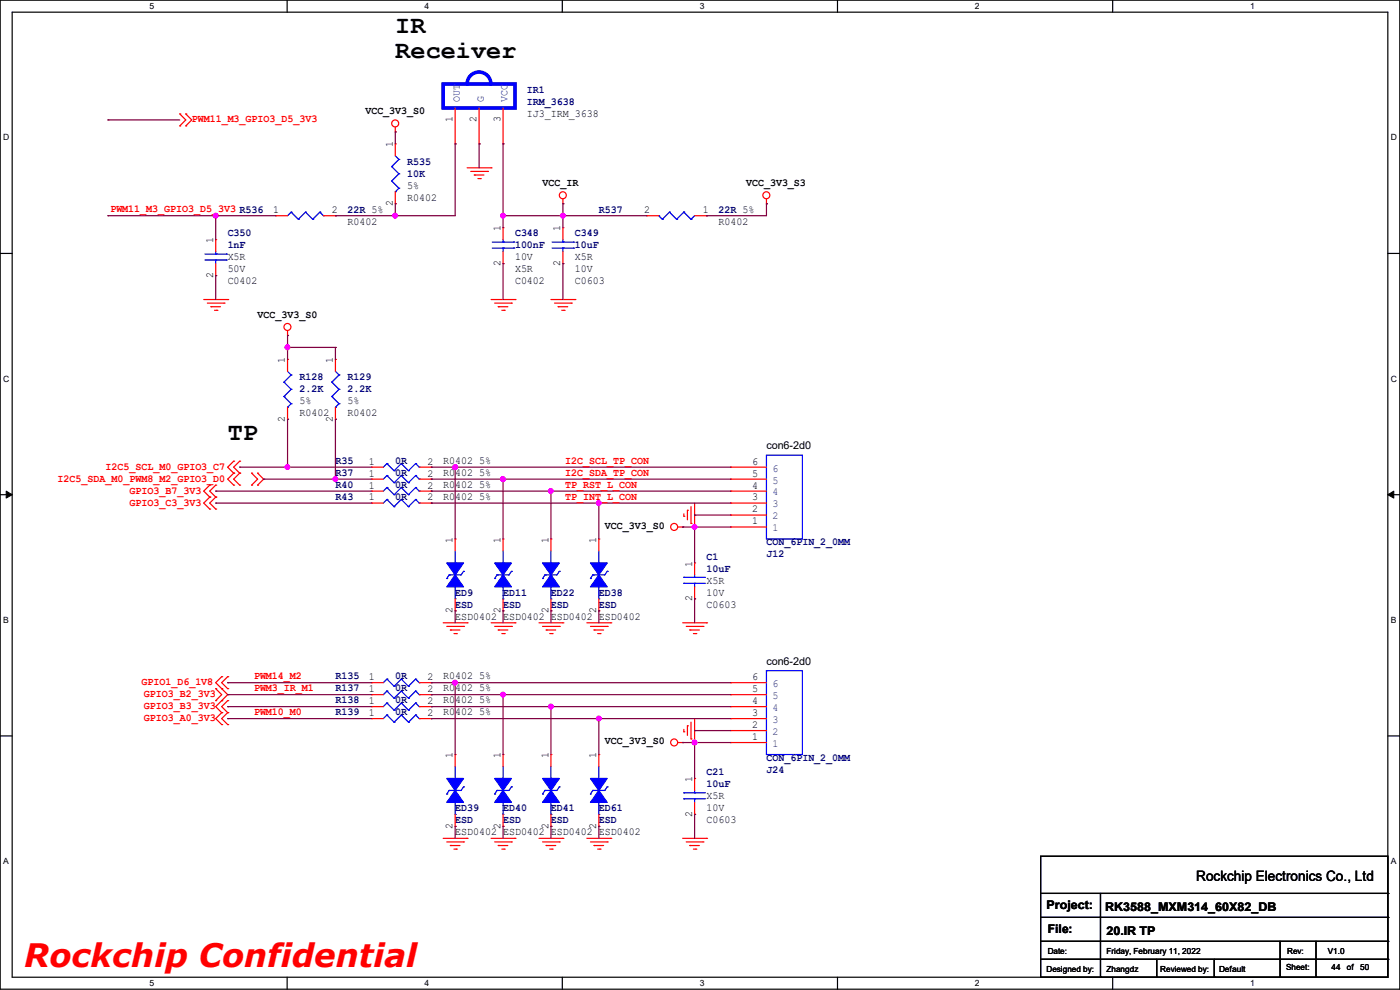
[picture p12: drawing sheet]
<svg xmlns="http://www.w3.org/2000/svg" width="297mm" height="210mm" viewBox="0 0 297 210" stroke-linecap="round" stroke-linejoin="round" font-family="sans-serif">
<path d="M0 0h297v209.8h-297zM2.6 2.6h291.8v204.7h-291.8z" fill="none" stroke="#000" stroke-width=".25"/>
<g fill="#fff">
<path d="M31.7 .3h1v2h-1z"/>
<path d="M31.7 207.6h1v1.9h-1z"/>
</g>
<path d="M60.9 0v2.6M60.9 207.3v2.5" fill="none" stroke="#000" stroke-width=".25"/>
<g fill="#fff">
<path d="M90.1 .3h1v2h-1z"/>
<path d="M90.1 207.6h1v1.9h-1z"/>
</g>
<path d="M119.3 0v2.6M119.3 207.3v2.5" fill="none" stroke="#000" stroke-width=".25"/>
<g fill="#fff">
<path d="M148.5 .3h.9v2h-.9z"/>
<path d="M148.5 207.6h.9v1.9h-.9z"/>
</g>
<path d="M177.7 0v2.6M177.7 207.3v2.5" fill="none" stroke="#000" stroke-width=".25"/>
<g fill="#fff">
<path d="M206.8 .3h1v2h-1z"/>
<path d="M206.8 207.6h1v1.9h-1z"/>
</g>
<path d="M236.1 0v2.6M236.1 207.3v2.5" fill="none" stroke="#000" stroke-width=".25"/>
<g fill="#fff">
<path d="M265.2 .3h1v2h-1z"/>
<path d="M265.2 207.6h1v1.9h-1z"/>
<path d="M.7 28.2h1.2v1.9h-1.2z"/>
<path d="M295.1 28.2h1.2v1.9h-1.2z"/>
<path d="M.7 79.3h1.2v2h-1.2z"/>
<path d="M295.1 79.3h1.2v2h-1.2z"/>
</g>
<path d="M0 53.8h2.6M294.4 53.8h2.6" fill="none" stroke="#000" stroke-width=".25"/>
<g fill="#fff">
<path d="M.7 130.5h1.2v2h-1.2z"/>
<path d="M295.1 130.5h1.1v2h-1.1z"/>
</g>
<path d="M0 104.9h2.6M294.4 104.9h2.6" fill="none" stroke="#000" stroke-width=".25"/>
<path d="M1.3 104.2l1.3 .7-1.3 .8zM294.4 104.9l1.3-.7v1.5z" fill="#000" stroke="#000" stroke-width=".21"/>
<g fill="#fff">
<path d="M.7 181.7h1.2v2h-1.2z"/>
<path d="M295.1 181.7h1.1v2h-1.1z"/>
</g>
<g fill="none" stroke="#000" stroke-width=".25">
<path d="M0 156.1h2.6M294.4 156.1h2.6M220.8 181.7h73.6v25.6h-73.6zM220.8 189.5h73.6M220.8 194.6h73.6M220.8 199.7h73.6M233.5 189.5v17.8M271.6 199.7v7.6M279.2 199.7v7.6M294.4 189.5h.1M294.4 194.6h.1M294.4 199.7h.1"/>
<path d="M220.8 203.5h73.6M233.5 207.3h.1M245.4 207.3h.1M245.4 203.5v3.8M257.6 207.3h.1M257.6 203.5v3.8M271.6 207.3h.1M279.2 207.3h.1M294.4 203.5h.1"/>
</g>
<g fill="none" stroke="#f00" stroke-width=".25">
<path d="M38.1 26.7h.1M38.1 24.2h.1M38.1 24.2l1.3 1.2-1.3 1.3M39.4 26.7h.1M39.4 24.2h.1M39.4 24.2l1.3 1.2-1.3 1.3M83.9 28h.1M83.9 30.5h.1M83.9 27v1M83.9 30.5v2.6M96.6 30.5h.1M96.6 22.9v7.6"/>
<path d="M99.1 35.6h5.1M99.9 36.4h3.5M100.6 37.1h.1M100.6 37.1h2.1M101.4 37.9h.5M101.6 30.5h.1M101.6 22.9v7.6M101.9 37.9h.1M103.4 36.4h.1M104.2 35.6h.1M106.7 30.5h.1M106.7 22.9v7.6"/>
<path d="M45.8 50.8h.1M45.8 58.5h.1M45.8 50.8v2.6M45.8 55.9v2.6M58.5 45.8h.1M58.5 45.8h2.5M68.6 45.8h2.6M71.2 45.8h.1M83.9 43.2h.1M83.9 40.7v2.5M106.7 48.3h.1M106.7 55.9h.1"/>
<path d="M106.7 48.3v2.5M106.7 53.4v2.5M119.4 43.2h.1M119.4 48.3h.1M119.4 55.9h.1M119.4 42.2v1M119.4 48.3v2.5M119.4 53.4v2.5M137.2 45.8h.1M137.2 45.8h2.5M147.4 45.8h2.5M149.9 45.8h.1"/>
<path d="M162.6 43.2h.1M162.6 42.2v1M43.2 63.5h5.1M44 64.3h3.5M44.7 65.1h.1M44.7 65.1h2.1M45.5 65.8h.5M46 65.8h.1M47.5 64.3h.1M48.3 63.5h.1M61 71.2h.1M61 76.2h.1"/>
<path d="M61 70.1v1.1M61 76.2v2.6M71.2 76.2h.1M71.2 76.2v2.6M104.2 63.5h5.1M104.9 64.3h3.6M105.7 65.1h.1M105.7 65.1h2M106.5 65.8h.5M107 65.8h.1M108.5 64.3h.1M109.3 63.5h.1"/>
<path d="M116.9 63.5h5.1M117.6 64.3h3.6M118.4 65.1h.1M118.4 65.1h2M119.2 65.8h.5M119.7 65.8h.1M121.2 64.3h.1M122 63.5h.1M49.6 97.8h.1M49.6 97.8l-1.3 1.3 1.3 1.3M50.8 97.8h.1M50.8 97.8l-1.2 1.3 1.2 1.3"/>
<path d="M61 88.9h.1M61 86.4v2.5M71.2 88.9h.1M71.2 86.4v2.5M78.8 99.1h.1M78.8 99.1h2.5M88.9 99.1h2.6M91.5 99.1h.1M155 99.1h.1M155 99.1h7.6M44.5 108h.1M44.5 105.5h.1"/>
<path d="M44.5 102.9h.1M44.5 105.5l-1.3 1.2 1.3 1.3M44.5 102.9l-1.3 1.3 1.3 1.3M45.8 108h.1M45.8 105.5h.1M45.8 102.9h.1M45.8 105.5l-1.3 1.2 1.3 1.3M45.8 102.9l-1.3 1.3 1.3 1.3M49.6 100.4h.1M49.6 102.9h.1M49.6 100.4l-1.3 1.2 1.3 1.3M50.8 100.4h.1"/>
<path d="M50.8 102.9h.1M50.8 100.4l-1.2 1.2 1.2 1.3M53.4 102.9h.1M53.4 100.4h.1M53.4 100.4l1.3 1.2-1.3 1.3M54.7 100.4h.1M54.7 102.9h.1M54.7 100.4l1.2 1.2-1.2 1.3M78.8 106.7h.1M78.8 104.2h.1M78.8 101.6h.1M78.8 106.7h2.5"/>
<path d="M78.8 104.2h2.5M78.8 101.6h2.5M88.9 106.7h2.6M88.9 104.2h2.6M88.9 101.6h2.6M91.5 106.7h.1M91.5 104.2h.1M91.5 101.6h.1M96.6 114.3h.1M96.6 114.3v2.6M106.7 114.3h.1M106.7 114.3v2.6"/>
<path d="M116.9 114.3h.1M116.9 114.3v2.6M127 114.3h.1M127 114.3v2.6M143.8 111.8h1M144.8 111.8h.1M145.1 109.5h.1M145.1 109v.5M145.8 108.2h.1M145.8 108.2v2.1M146.6 111h.1M146.6 107.5v3.5"/>
<path d="M147.4 111.8h.1M147.4 119.4h.1M147.4 106.7v5.1M147.4 119.4v2.6M155 111.8h.1M155 109.3h.1M155 106.7h.1M155 104.2h.1M155 101.6h.1M155 111.8h7.6M155 109.3h7.6M155 106.7h7.6"/>
<path d="M155 104.2h7.6M155 101.6h7.6M94 132.1h5.1M94.8 132.9h3.5M95.5 133.6h.1M95.5 133.6h2.1M96.3 134.4h.5M96.6 129.6h.1M96.6 127v2.6M96.8 134.4h.1M98.3 132.9h.1M99.1 132.1h.1"/>
<path d="M104.2 132.1h5.1M104.9 132.9h3.6M105.7 133.6h.1M105.7 133.6h2M106.5 134.4h.5M106.7 129.6h.1M106.7 127v2.6M107 134.4h.1M108.5 132.9h.1M109.3 132.1h.1M114.3 132.1h5.1M115.1 132.9h3.6"/>
<path d="M115.9 133.6h.1M115.9 133.6h2M116.6 134.4h.5M116.9 129.6h.1M116.9 127v2.6M117.1 134.4h.1M118.7 132.9h.1M119.4 132.1h.1M124.5 132.1h5.1M125.3 132.9h3.5M126 133.6h.1M126 133.6h2.1"/>
<path d="M126.8 134.4h.5M127 129.6h.1M127 127v2.6M127.3 134.4h.1M128.8 132.9h.1M129.6 132.1h.1M144.8 132.1h5.1M145.6 132.9h3.5M146.3 133.6h.1M146.3 133.6h2.1M147.1 134.4h.5M147.4 127h.1"/>
<path d="M147.4 124.5v2.5M147.6 134.4h.1M149.1 132.9h.1M149.9 132.1h.1M45.8 148.6h.1M45.8 146.1h.1M45.8 146.1l1.2 1.3-1.2 1.2M47 146.1h.1M47 143.6h.1M47 151.2h.1M47 148.6h.1M47 153.7h.1"/>
<path d="M47 143.6l-1.2 1.2 2.5 2.6-2.5 2.5 1.2 1.3M47 151.2l-1.2 1.2 1.2 1.3M48.3 146.1h.1M48.3 143.6h.1M48.3 151.2h.1M48.3 148.6h.1M48.3 153.7h.1M48.3 143.6l-1.3 1.2 1.3 1.3M48.3 148.6l-1.3 1.3 1.3 1.3M48.3 151.2l-1.3 1.2 1.3 1.3M78.8 147.4h.1M78.8 144.8h.1"/>
<path d="M78.8 149.9h.1M78.8 152.4h.1M78.8 147.4h2.5M78.8 144.8h2.5M78.8 152.4h2.5M78.8 149.9h2.5M88.9 147.4h2.6M88.9 144.8h2.6M88.9 152.4h2.6M88.9 149.9h2.6M91.5 147.4h.1M91.5 144.8h.1"/>
<path d="M91.5 149.9h.1M91.5 152.4h.1M143.8 157.5h1M144.8 157.5h.1M145.1 155.2h.1M145.1 154.7v.5M145.8 154h.1M145.8 154v2M146.6 156.8h.1M146.6 153.2v3.6M147.4 157.5h.1M147.4 152.4v5.1"/>
<path d="M155 157.5h.1M155 155h.1M155 152.4h.1M155 149.9h.1M155 147.4h.1M155 144.8h.1M155 157.5h7.6M155 147.4h7.6M155 144.8h7.6M155 155h7.6M155 152.4h7.6M155 149.9h7.6"/>
<path d="M94 177.8h5.1M94.8 178.6h3.5M95.5 179.4h.1M95.5 179.4h2.1M96.6 160.1h.1M96.6 175.3h.1M96.6 160.1v2.5M96.6 172.8v2.5M98.3 178.6h.1M99.1 177.8h.1M104.2 177.8h5.1M104.9 178.6h3.6"/>
<path d="M105.7 179.4h.1M105.7 179.4h2M106.7 160.1h.1M106.7 175.3h.1M106.7 160.1v2.5M106.7 172.8v2.5M108.5 178.6h.1M109.3 177.8h.1M114.3 177.8h5.1M115.1 178.6h3.6M115.9 179.4h.1M115.9 179.4h2"/>
<path d="M116.9 160.1h.1M116.9 175.3h.1M116.9 160.1v2.5M116.9 172.8v2.5M118.7 178.6h.1M119.4 177.8h.1M124.5 177.8h5.1M125.3 178.6h3.5M126 179.4h.1M126 179.4h2.1M127 160.1h.1M127 175.3h.1"/>
<path d="M127 160.1v2.5M127 172.8v2.5M128.8 178.6h.1M129.6 177.8h.1M144.8 177.8h5.1M145.6 178.6h3.5M146.3 179.4h.1M146.3 179.4h2.1M147.4 165.1h.1M147.4 172.8h.1M147.4 165.1v2.6M147.4 170.2v2.6"/>
<path d="M149.1 178.6h.1M149.9 177.8h.1M96.3 180.1h.5M96.8 180.1h.1M106.5 180.1h.5M107 180.1h.1M116.6 180.1h.5M117.1 180.1h.1M126.8 180.1h.5M127.3 180.1h.1M147.1 180.1h.5M147.6 180.1h.1"/>
<circle cx="83.8" cy="26.2" r=".74"/>
<circle cx="119.4" cy="41.4" r=".74"/>
<circle cx="162.6" cy="41.4" r=".74"/>
<circle cx="61" cy="69.4" r=".74"/>
<circle cx="143" cy="111.8" r=".74"/>
<circle cx="143" cy="157.5" r=".74"/>
</g>
<g fill="none" stroke="#00f" stroke-width=".25">
<path d="M83.1 35.3h.1M83.1 38.4h.1M83.1 35.3l1.5 1.6M83.1 38.4l1.5 1.5M83.9 33.1l.7 .7M84.6 33.8h.1M84.6 36.9h.1M84.6 39.9h.1M84.6 33.8l-1.5 1.5M84.6 36.9l-1.5 1.5M84.6 39.9l-.7 .8M43.5 55.2h4.5"/>
<path d="M43.5 53.9h4.5M45.8 53.9h.1M45.8 55.2h.1M45.8 53.4v.5M45.8 55.2v.7M48 55.2h.1M48 53.9h.1M61.8 45h.1M61.8 45l-.8 .8M61.8 45l1.5 1.5M63.3 46.5h.1M64.8 45h.1"/>
<path d="M64.8 45l-1.5 1.5M64.8 45l1.5 1.5M66.3 46.5h.1M67.9 45h.1M67.9 45l-1.6 1.5M67.9 45l.7 .8M68.6 45.8h.1M83.9 40.7h.1M104.4 52.6h4.6M104.4 51.4h4.6M106.7 51.4h.1M106.7 52.6h.1"/>
<path d="M106.7 50.8v.6M106.7 52.6v.8M109 52.6h.1M109 51.4h.1M117.1 52.6h4.6M117.1 51.4h4.6M119.4 51.4h.1M119.4 52.6h.1M119.4 50.8v.6M119.4 52.6v.8M121.7 52.6h.1M121.7 51.4h.1"/>
<path d="M139.7 45.8h.1M139.7 45.8l.8 .7M140.5 46.5h.1M142 45h.1M142 45l1.6 1.5M142 45l-1.5 1.5M143.6 46.5h.1M145.1 45h.1M145.1 45l1.5 1.5M145.1 45l-1.5 1.5M146.6 46.5h.1M147.4 45.8l-.8 .7"/>
<path d="M61 78.8l.8 .7M61.8 79.5h.1M61.8 79.5l-1.6 1.6M71.2 78.8l.7 .7M71.9 79.5h.1M71.9 79.5l-1.5 1.6M60.2 81.1h.1M60.2 84.1h.1M60.2 81.1l1.6 1.5M60.2 84.1l1.6 1.5M61 86.4h.1M61.8 82.6h.1"/>
<path d="M61.8 85.6h.1M61.8 82.6l-1.6 1.5M61.8 85.6l-.8 .8M70.4 81.1h.1M70.4 84.1h.1M70.4 81.1l1.5 1.5M70.4 84.1l1.5 1.5M71.2 86.4h.1M71.9 82.6h.1M71.9 85.6h.1M71.9 82.6l-1.5 1.5M71.9 85.6l-.7 .8"/>
<path d="M82.1 98.3h.1M82.1 98.3l-.8 .8M82.1 98.3l1.5 1.6M83.6 99.9h.1M85.1 98.3h.1M85.1 98.3l-1.5 1.6M85.1 98.3l1.6 1.6M86.7 99.9h.1M88.2 98.3h.1M88.2 98.3l-1.5 1.6M88.2 98.3l.7 .8M88.9 99.1h.1"/>
<path d="M162.6 96.6h7.6v17.7h-7.6zM82.1 106h.1M82.1 103.4h.1M82.1 100.9h.1M82.1 106l-.8 .7M82.1 106l1.5 1.5M82.1 103.4l-.8 .8M82.1 103.4l1.5 1.5M82.1 100.9l-.8 .7M82.1 100.9l1.5 1.5M83.6 107.5h.1M83.6 104.9h.1"/>
<path d="M83.6 102.4h.1M85.1 106h.1M85.1 103.4h.1M85.1 100.9h.1M85.1 106l-1.5 1.5M85.1 106l1.6 1.5M85.1 103.4l-1.5 1.5M85.1 103.4l1.6 1.5M85.1 100.9l-1.5 1.5M85.1 100.9l1.6 1.5M86.7 107.5h.1M86.7 104.9h.1"/>
<path d="M86.7 102.4h.1M88.2 106h.1M88.2 103.4h.1M88.2 100.9h.1M88.2 106l-1.5 1.5M88.2 106l.7 .7M88.2 103.4l-1.5 1.5M88.2 103.4l.7 .8M88.2 100.9l-1.5 1.5M88.2 100.9l.7 .7M88.9 106.7h.1M88.9 104.2h.1"/>
<path d="M88.9 101.6h.1M96.6 119.4h.1M96.6 116.9v2.5M106.7 119.4h.1M106.7 116.9v2.5M116.9 119.4h.1M116.9 116.9v2.5M127 119.4h.1M127 116.9v2.5M94.8 122.7h.1M95.3 122h.1M95.3 122l-.5 .7"/>
<path d="M96.6 127h.1M96.6 124.5v2.5M98.3 121.2h.1M98.3 121.2l-.5 .8h-2.5M104.9 122.7h.1M105.5 122h.1M105.5 122l-.6 .7M106.7 127h.1M106.7 124.5v2.5M108.5 121.2h.1M108.5 121.2l-.5 .8h-2.5M115.1 122.7h.1"/>
<path d="M115.6 122h.1M115.6 122l-.5 .7M116.9 127h.1M116.9 124.5v2.5M118.7 121.2h.1M118.7 121.2l-.5 .8h-2.6M125.3 122.7h.1M125.8 122h.1M125.8 122l-.5 .7M127 127h.1M127 124.5v2.5M128.8 121.2h.1"/>
<path d="M128.8 121.2l-.5 .8h-2.5M145.1 123.7h.1M145.1 122.5h.1M145.1 123.7h4.5M145.1 122.5h4.5M147.4 122.5h.1M147.4 123.7h.1M147.4 122v.5M147.4 123.7v.8M82.1 146.6h.1M82.1 144.1h.1M82.1 149.1h.1"/>
<path d="M82.1 151.7h.1M82.1 146.6l-.8 .8M82.1 146.6l1.5 1.5M82.1 144.1l-.8 .7M82.1 144.1l1.5 1.5M82.1 149.1l-.8 .8M82.1 149.1l1.5 1.6M82.1 151.7l-.8 .7M82.1 151.7l1.5 1.5M83.6 148.1h.1M83.6 145.6h.1M83.6 150.7h.1"/>
<path d="M83.6 153.2h.1M85.1 146.6h.1M85.1 144.1h.1M85.1 149.1h.1M85.1 151.7h.1M85.1 146.6l-1.5 1.5M85.1 146.6l1.6 1.5M85.1 144.1l-1.5 1.5M85.1 144.1l1.6 1.5M85.1 149.1l-1.5 1.6M85.1 149.1l1.6 1.6M85.1 151.7l-1.5 1.5"/>
<path d="M85.1 151.7l1.6 1.5M86.7 148.1h.1M86.7 145.6h.1M86.7 150.7h.1M86.7 153.2h.1M88.2 146.6h.1M88.2 144.1h.1M88.2 149.1h.1M88.2 151.7h.1M88.2 146.6l-1.5 1.5M88.2 146.6l.7 .8M88.2 144.1l-1.5 1.5"/>
<path d="M88.2 144.1l.7 .7M88.2 149.1l-1.5 1.6M88.2 149.1l.7 .8M88.2 151.7l-1.5 1.5M88.2 151.7l.7 .7M88.9 147.4h.1M88.9 144.8h.1M88.9 149.9h.1M88.9 152.4h.1M162.6 142.3h7.6v17.8h-7.6zM94.8 168.4h.1M95.3 167.7h.1"/>
<path d="M95.3 167.7l-.5 .7M96.6 165.1h.1M96.6 172.8h.1M96.6 162.6v2.5M96.6 170.2v2.6M98.3 166.9h.1M98.3 166.9l-.5 .8h-2.5M104.9 168.4h.1M105.5 167.7h.1M105.5 167.7l-.6 .7M106.7 165.1h.1M106.7 172.8h.1"/>
<path d="M106.7 162.6v2.5M106.7 170.2v2.6M108.5 166.9h.1M108.5 166.9l-.5 .8h-2.5M115.1 168.4h.1M115.6 167.7h.1M115.6 167.7l-.5 .7M116.9 165.1h.1M116.9 172.8h.1M116.9 162.6v2.5M116.9 170.2v2.6M118.7 166.9h.1"/>
<path d="M118.7 166.9l-.5 .8h-2.6M125.3 168.4h.1M125.8 167.7h.1M125.8 167.7l-.5 .7M127 165.1h.1M127 172.8h.1M127 162.6v2.5M127 170.2v2.6M128.8 166.9h.1M128.8 166.9l-.5 .8h-2.5M145.1 169.5h.1M145.1 168.2h.1"/>
<path d="M145.1 169.5h4.5M145.1 168.2h4.5M147.4 168.2h.1M147.4 169.5h.1M147.4 167.7v.5M147.4 169.5v.7"/>
</g>
<g fill="#00f" stroke="#00f" stroke-width=".25">
<path d="M94.8 119.4h3.5l-1.7 2.6z" fill-rule="evenodd"/>
<path d="M96.6 122l1.7 2.5h-3.5z" fill-rule="evenodd"/>
<path d="M104.9 119.4h3.6l-1.8 2.6z" fill-rule="evenodd"/>
<path d="M106.7 122l1.8 2.5h-3.6z" fill-rule="evenodd"/>
<path d="M104.9 165.1h3.6l-1.8 2.6z" fill-rule="evenodd"/>
<path d="M106.7 167.7l1.8 2.5h-3.6z" fill-rule="evenodd"/>
<path d="M115.1 119.4h3.6l-1.8 2.6z" fill-rule="evenodd"/>
<path d="M116.9 122l1.8 2.5h-3.6z" fill-rule="evenodd"/>
<path d="M94.8 165.1h3.5l-1.7 2.6z" fill-rule="evenodd"/>
<path d="M96.6 167.7l1.7 2.5h-3.5z" fill-rule="evenodd"/>
<path d="M125.3 119.4h3.5l-1.8 2.6z" fill-rule="evenodd"/>
<path d="M127 122l1.8 2.5h-3.5z" fill-rule="evenodd"/>
<path d="M115.1 165.1h3.6l-1.8 2.6z" fill-rule="evenodd"/>
<path d="M116.9 167.7l1.8 2.5h-3.6z" fill-rule="evenodd"/>
<path d="M125.3 165.1h3.5l-1.8 2.6z" fill-rule="evenodd"/>
<path d="M127 167.7l1.8 2.5h-3.5z" fill-rule="evenodd"/>
</g>
<path d="M94 17.8h15.3v5.1h-15.3zM99.1 17.8a2.52 2.52 0 0 1 2.5-2.5 2.52 2.52 0 0 1 2.5 2.5" fill="none" stroke="#00f" stroke-width=".76"/>
<g fill="none" stroke="#800040" stroke-width=".25">
<path d="M22.9 25.4h.1M22.9 25.4h15.2M83.9 28h.1M83.9 28v2.5M96.6 30.5h.1M96.6 30.5v15.3h-25.4M101.6 30.5h.1M101.6 30.5v5.1M106.7 30.5h.1M106.7 30.5v17.8M22.9 45.8h.1M22.9 45.8h35.6"/>
<path d="M45.8 45.8h.1M45.8 58.5h.1M45.8 45.8v5M45.8 58.5v5M71.2 45.8h.1M83.9 43.2h.1M83.9 45.8h.1M83.9 43.2v2.6M106.7 45.8h.1M106.7 55.9h.1M106.7 55.9v7.6M106.7 45.8h30.5"/>
<path d="M119.4 43.2h.1M119.4 55.9h.1M119.4 45.8h.1M119.4 43.2v5.1M119.4 55.9v7.6M149.9 45.8h.1M162.6 43.2h.1M162.6 43.2v2.6h-12.7M61 71.2h.1M61 73.7h.1M61 71.2v5M61 73.7h10.2"/>
<path d="M71.2 73.7h.1M71.2 73.7v2.5M50.8 99.1h.1M50.8 99.1h28M61 88.9h.1M61 99.1h.1M61 88.9v10.2M71.2 88.9h.1M71.2 88.9v12.7M91.5 99.1h.1M91.5 99.1h63.5M96.6 99.1h.1"/>
<path d="M96.6 99.1v15.2M45.8 104.2h.1M45.8 106.7h.1M45.8 106.7h33M45.8 104.2h33M55.9 101.6h.1M55.9 101.6h22.9M71.2 101.6h.1M91.5 101.6h.1M91.5 106.7h.1M91.5 104.2h.1M91.5 101.6h63.5"/>
<path d="M91.5 106.7h63.5M91.5 104.2h63.5M106.7 101.6h.1M106.7 101.6v12.7M116.9 104.2h.1M116.9 104.2v10.1M127 106.7h.1M127 106.7v7.6M144.8 111.8h.1M144.8 111.8h10.2M147.4 109.3h.1M147.4 111.8h.1"/>
<path d="M147.4 109.3h7.6M147.4 111.8v7.6M96.6 129.6h.1M96.6 129.6v2.5M106.7 129.6h.1M106.7 129.6v2.5M116.9 129.6h.1M116.9 129.6v2.5M127 129.6h.1M127 129.6v2.5M147.4 127h.1M147.4 127v5.1"/>
<path d="M48.3 144.8h.1M48.3 149.9h.1M48.3 147.4h.1M48.3 152.4h.1M48.3 144.8h30.5M48.3 149.9h30.5M48.3 147.4h30.5M48.3 152.4h30.5M91.5 144.8h.1M91.5 147.4h.1M91.5 152.4h.1M91.5 149.9h.1"/>
<path d="M91.5 144.8h63.5M91.5 149.9h63.5M91.5 147.4h63.5M91.5 152.4h63.5M96.6 144.8h.1M96.6 144.8v15.3M106.7 147.4h.1M106.7 147.4v12.7M116.9 149.9h.1M116.9 149.9v10.2M127 152.4h.1M127 152.4v7.7"/>
<path d="M144.8 157.5h.1M144.8 157.5h10.2M147.4 155h.1M147.4 157.5h.1M147.4 157.5v7.6M147.4 155h7.6M96.6 175.3h.1M96.6 175.3v2.5M106.7 175.3h.1M106.7 175.3v2.5M116.9 175.3h.1M116.9 175.3v2.5"/>
<path d="M127 175.3h.1M127 175.3v2.5M147.4 172.8h.1M147.4 172.8v5"/>
</g>
<g fill="#f0f" stroke="#f0f" stroke-width=".25">
<circle cx="83.8" cy="45.7" r=".49"/>
<circle cx="45.7" cy="45.7" r=".49"/>
<circle cx="119.4" cy="45.7" r=".49"/>
<circle cx="106.7" cy="45.7" r=".49"/>
<circle cx="96.5" cy="99.1" r=".49"/>
<circle cx="116.9" cy="104.2" r=".49"/>
<circle cx="106.7" cy="101.6" r=".49"/>
<circle cx="127" cy="106.7" r=".49"/>
<circle cx="147.3" cy="111.8" r=".49"/>
<circle cx="61" cy="73.7" r=".49"/>
<circle cx="61" cy="99.1" r=".49"/>
<circle cx="71.1" cy="101.6" r=".49"/>
<circle cx="127" cy="152.4" r=".49"/>
<circle cx="116.9" cy="149.9" r=".49"/>
<circle cx="96.5" cy="144.8" r=".49"/>
<circle cx="106.7" cy="147.3" r=".49"/>
<circle cx="147.3" cy="157.5" r=".49"/>
</g>
<text font-size="6.9" fill="#f00" x="5.1" y="205.1">Rockchip Confidential</text>
<g font-size="5.3">
<text x="83.9" y="7.1">IR</text>
<text x="83.9" y="12.4">Receiver</text>
<text x="48.3" y="93.4">TP</text>
</g>
<text font-size="3" x="253.8" y="186.9">Rockchip Electronics Co., Ltd</text>
<g font-size="2.5">
<text x="222" y="192.9">Project:</text>
<text x="222.3" y="198">File:</text>
<text x="234.5" y="193.2">RK3588_MXM314_60X82_DB</text>
<text x="234.7" y="198.2">20.IR TP</text>
</g>
<g font-size="2.3" fill="#004080">
<text x="97.5" y="21.6" transform="rotate(-90 97.5 21.6)">OUT</text>
<text x="102.6" y="21.6" transform="rotate(-90 102.6 21.6)">G</text>
<text x="107.7" y="21.6" transform="rotate(-90 107.7 21.6)">VCC</text>
<text x="163.9" y="100">6</text>
<text x="163.9" y="107.7">3</text>
<text x="163.9" y="105.1">4</text>
<text x="163.9" y="102.6">5</text>
<text x="163.9" y="112.7">1</text>
<text x="163.9" y="110.2">2</text>
<text x="163.9" y="148.3">5</text>
<text x="163.9" y="145.8">6</text>
<text x="163.9" y="155.9">2</text>
<text x="163.9" y="153.4">3</text>
<text x="163.9" y="150.8">4</text>
<text x="163.9" y="158.5">1</text>
</g>
<g font-size="2.3" fill="#000080">
<text x="111.8" y="19.7">IR1</text>
<text x="111.8" y="22.2">IRM_3638</text>
<text x="86.4" y="34.9">R535</text>
<text x="86.4" y="37.5">10K</text>
<text x="73.7" y="45.1">22R 5%</text>
<text x="127" y="45.1">R537</text>
<text x="152.4" y="45.1">22R 5%</text>
<text x="48.3" y="50.2">C350</text>
<text x="48.3" y="52.7">1nF</text>
<text x="109.3" y="50.2">C348</text>
<text x="109.3" y="52.7">100nF</text>
<text x="122" y="50.2">C349</text>
<text x="122" y="52.7">10uF</text>
<text x="63.5" y="80.6">R128</text>
<text x="63.5" y="83.2">2.2K</text>
<text x="73.7" y="80.6">R129</text>
<text x="73.7" y="83.2">2.2K</text>
<text x="71.2" y="101">R37</text>
<text x="71.2" y="98.4">R35</text>
<text x="83.9" y="101">0R</text>
<text x="83.9" y="98.4">0R</text>
<text x="71.2" y="106">R43</text>
<text x="71.2" y="103.5">R40</text>
<text x="83.9" y="106">0R</text>
<text x="83.9" y="103.5">0R</text>
<text x="149.9" y="118.7">C1</text>
<text x="162.6" y="118.2">J12</text>
<text x="162.6" y="115.7">CON_6PIN_2_0MM</text>
<text x="149.9" y="121.3">10uF</text>
<text x="96.6" y="126.4">ED9</text>
<text x="96.6" y="128.9">ESD</text>
<text x="106.7" y="126.4">ED11</text>
<text x="106.7" y="128.9">ESD</text>
<text x="116.9" y="126.4">ED22</text>
<text x="116.9" y="128.9">ESD</text>
<text x="127" y="126.4">ED38</text>
<text x="127" y="128.9">ESD</text>
<text x="71.2" y="146.7">R137</text>
<text x="71.2" y="144.1">R135</text>
<text x="71.2" y="149.2">R138</text>
<text x="83.9" y="146.7">0R</text>
<text x="83.9" y="144.1">0R</text>
<text x="83.9" y="149.2">0R</text>
<text x="71.2" y="151.8">R139</text>
<text x="83.9" y="151.8">0R</text>
<text x="162.6" y="161.4">CON_6PIN_2_0MM</text>
<text x="149.9" y="164.5">C21</text>
<text x="149.9" y="167">10uF</text>
<text x="162.6" y="164">J24</text>
<text x="96.6" y="172.1">ED39</text>
<text x="106.7" y="172.1">ED40</text>
<text x="116.9" y="172.1">ED41</text>
<text x="127" y="172.1">ED61</text>
<text x="96.6" y="174.6">ESD</text>
<text x="106.7" y="174.6">ESD</text>
<text x="116.9" y="174.6">ESD</text>
<text x="127" y="174.6">ESD</text>
</g>
<g font-size="2.3" fill="#f00">
<text x="40.7" y="25.8">PWM11_M3_GPIO3_D5_3V3</text>
<text x="23.4" y="45">PWM11_M3_GPIO3_D5_3V3 R536</text>
<text x="22.4" y="99.7">I2C5_SCL_M0_GPIO3_C7</text>
<text x="119.9" y="98.4">I2C_SCL_TP_CON</text>
<text x="119.9" y="100.9">I2C_SDA_TP_CON</text>
<text x="12.2" y="102.2">I2C5_SDA_M0_PWM8_M2_GPIO3_D0</text>
<text x="27.5" y="107.3">GPIO3_C3_3V3</text>
<text x="27.5" y="104.8">GPIO3_B7_3V3</text>
<text x="119.9" y="103.5">TP_RST_L_CON</text>
<text x="119.9" y="106">TP_INT_L_CON</text>
<text x="30" y="145.4">GPIO1_D6_1V8</text>
<text x="30.5" y="148">GPIO3_B2_3V3</text>
<text x="53.9" y="144.1">PWM14_M2</text>
<text x="53.9" y="146.6">PWM3_IR_M1</text>
<text x="30.5" y="150.5">GPIO3_B3_3V3</text>
<text x="30.5" y="153">GPIO3_A0_3V3</text>
<text x="53.9" y="151.7">PWM10_M0</text>
</g>
<g font-size="2.3">
<text x="77.5" y="24.3">VCC_3V3_S0</text>
<text x="96" y="26" transform="rotate(-90 96 26)">1</text>
<text x="101.1" y="26" transform="rotate(-90 101.1 26)">2</text>
<text x="106.2" y="26" transform="rotate(-90 106.2 26)">3</text>
<text x="111.8" y="24.8">IJ3_IRM_3638</text>
<text x="83.3" y="31.3" transform="rotate(-90 83.3 31.3)">1</text>
<text x="86.4" y="40">5%</text>
<text x="115.1" y="39.5">VCC_IR</text>
<text x="158.3" y="39.5">VCC_3V3_S3</text>
<text x="58" y="45.2">1</text>
<text x="70.4" y="45.2">2</text>
<text x="73.7" y="47.6">R0402</text>
<text x="83.3" y="43.7" transform="rotate(-90 83.3 43.7)">2</text>
<text x="86.4" y="42.5">R0402</text>
<text x="136.7" y="45.2">2</text>
<text x="149.1" y="45.2">1</text>
<text x="152.4" y="47.6">R0402</text>
<text x="45.2" y="51.6" transform="rotate(-90 45.2 51.6)">1</text>
<text x="106.2" y="49.1" transform="rotate(-90 106.2 49.1)">1</text>
<text x="118.9" y="49.1" transform="rotate(-90 118.9 49.1)">1</text>
<text x="45.2" y="59" transform="rotate(-90 45.2 59)">2</text>
<text x="48.3" y="55.2">X5R</text>
<text x="48.3" y="57.8">50V</text>
<text x="106.2" y="56.4" transform="rotate(-90 106.2 56.4)">2</text>
<text x="109.3" y="57.8">X5R</text>
<text x="109.3" y="55.2">10V</text>
<text x="118.9" y="56.4" transform="rotate(-90 118.9 56.4)">2</text>
<text x="122" y="55.2">X5R</text>
<text x="122" y="57.8">10V</text>
<text x="48.3" y="60.3">C0402</text>
<text x="109.3" y="60.3">C0402</text>
<text x="122" y="60.3">C0603</text>
<text x="54.7" y="67.4">VCC_3V3_S0</text>
<text x="60.5" y="77" transform="rotate(-90 60.5 77)">1</text>
<text x="70.6" y="77" transform="rotate(-90 70.6 77)">1</text>
<text x="60.5" y="89.5" transform="rotate(-90 60.5 89.5)">2</text>
<text x="63.5" y="88.3">R0402</text>
<text x="63.5" y="85.7">5%</text>
<text x="70.6" y="89.5" transform="rotate(-90 70.6 89.5)">2</text>
<text x="73.7" y="88.3">R0402</text>
<text x="73.7" y="85.7">5%</text>
<text x="162.6" y="95.3">con6-2d0</text>
<text x="78.3" y="101.1">1</text>
<text x="78.3" y="98.6">1</text>
<text x="90.7" y="101.1">2</text>
<text x="90.7" y="98.6">2</text>
<text x="94" y="101">R0402 5%</text>
<text x="94" y="98.4">R0402 5%</text>
<text x="159.6" y="101.1">5</text>
<text x="159.6" y="98.6">6</text>
<text x="78.3" y="106.2">1</text>
<text x="78.3" y="103.6">1</text>
<text x="90.7" y="106.2">2</text>
<text x="90.7" y="103.6">2</text>
<text x="94" y="106">R0402 5%</text>
<text x="94" y="103.5">R0402 5%</text>
<text x="159.6" y="106.2">3</text>
<text x="159.6" y="103.6">4</text>
<text x="128.3" y="112.1">VCC_3V3_S0</text>
<text x="159.6" y="111.3">1</text>
<text x="159.6" y="108.7">2</text>
<text x="96" y="115.1" transform="rotate(-90 96 115.1)">1</text>
<text x="106.2" y="115.1" transform="rotate(-90 106.2 115.1)">1</text>
<text x="116.3" y="115.1" transform="rotate(-90 116.3 115.1)">1</text>
<text x="126.5" y="115.1" transform="rotate(-90 126.5 115.1)">1</text>
<text x="146.8" y="120.2" transform="rotate(-90 146.8 120.2)">1</text>
<text x="149.9" y="123.8">X5R</text>
<text x="96" y="130.1" transform="rotate(-90 96 130.1)">2</text>
<text x="96.6" y="131.4">ESD0402 ESD0402 ESD0402 ESD0402</text>
<text x="106.2" y="130.1" transform="rotate(-90 106.2 130.1)">2</text>
<text x="116.3" y="130.1" transform="rotate(-90 116.3 130.1)">2</text>
<text x="126.5" y="130.1" transform="rotate(-90 126.5 130.1)">2</text>
<text x="146.8" y="127.6" transform="rotate(-90 146.8 127.6)">2</text>
<text x="149.9" y="128.9">C0603</text>
<text x="149.9" y="126.4">10V</text>
<text x="162.6" y="141.1">con6-2d0</text>
<text x="78.3" y="146.8">1</text>
<text x="78.3" y="144.3">1</text>
<text x="78.3" y="149.4">1</text>
<text x="90.7" y="146.8">2</text>
<text x="90.7" y="144.3">2</text>
<text x="90.7" y="149.4">2</text>
<text x="94" y="146.7">R0402 5%</text>
<text x="94" y="144.1">R0402 5%</text>
<text x="94" y="149.2">R0402 5%</text>
<text x="159.6" y="149.4">4</text>
<text x="159.6" y="146.8">5</text>
<text x="159.6" y="144.3">6</text>
<text x="78.3" y="151.9">1</text>
<text x="90.7" y="151.9">2</text>
<text x="94" y="151.8">R0402 5%</text>
<text x="159.6" y="154.4">2</text>
<text x="159.6" y="151.9">3</text>
<text x="96" y="160.8" transform="rotate(-90 96 160.8)">1</text>
<text x="106.2" y="160.8" transform="rotate(-90 106.2 160.8)">1</text>
<text x="116.3" y="160.8" transform="rotate(-90 116.3 160.8)">1</text>
<text x="126.5" y="160.8" transform="rotate(-90 126.5 160.8)">1</text>
<text x="128.3" y="157.9">VCC_3V3_S0</text>
<text x="159.6" y="157">1</text>
<text x="146.8" y="165.9" transform="rotate(-90 146.8 165.9)">1</text>
<text x="146.8" y="173.3" transform="rotate(-90 146.8 173.3)">2</text>
<text x="149.9" y="169.5">X5R</text>
<text x="149.9" y="172.1">10V</text>
<text x="96" y="175.8" transform="rotate(-90 96 175.8)">2</text>
<text x="96.6" y="177.2">ESD0402 ESD0402 ESD0402 ESD0402</text>
<text x="106.2" y="175.8" transform="rotate(-90 106.2 175.8)">2</text>
<text x="116.3" y="175.8" transform="rotate(-90 116.3 175.8)">2</text>
<text x="126.5" y="175.8" transform="rotate(-90 126.5 175.8)">2</text>
<text x="149.9" y="174.6">C0603</text>
</g>
<g font-size="1.8">
<text x="31.7" y="1.9">5</text>
<text x="90.1" y="1.9">4</text>
<text x="148.5" y="1.9">3</text>
<text x="206.8" y="1.9">2</text>
<text x="265.2" y="1.9">1</text>
<text x=".7" y="29.8">D</text>
<text x="295.1" y="29.8">D</text>
<text x=".7" y="80.9">C</text>
<text x="295.1" y="80.9">C</text>
<text x=".7" y="132.1">B</text>
<text x="295.1" y="132.1">B</text>
<text x=".7" y="183.3">A</text>
<text x="295.1" y="183.3">A</text>
<text x="222.3" y="202.3">Date:</text>
<text x="234.7" y="202.3">Friday, February 11, 2022</text>
<text x="273.1" y="202.3">Rev:</text>
<text x="281.7" y="202.3">V1.0</text>
<text x="31.7" y="209.2">5</text>
<text x="90.1" y="209.2">4</text>
<text x="148.5" y="209.2">3</text>
<text x="206.8" y="209.2">2</text>
<text x="222" y="206.1">Designed by:</text>
<text x="234.7" y="206.1">Zhangdz</text>
<text x="246.2" y="206.1">Reviewed by:</text>
<text x="258.6" y="206.1">Default</text>
<text x="265.2" y="209.2">1</text>
<text x="272.8" y="205.9">Sheet:</text>
<text x="282.5" y="205.9">44</text>
<text x="285.7" y="205.9">of</text>
<text x="288.6" y="205.9">50</text>
</g>
</svg>
